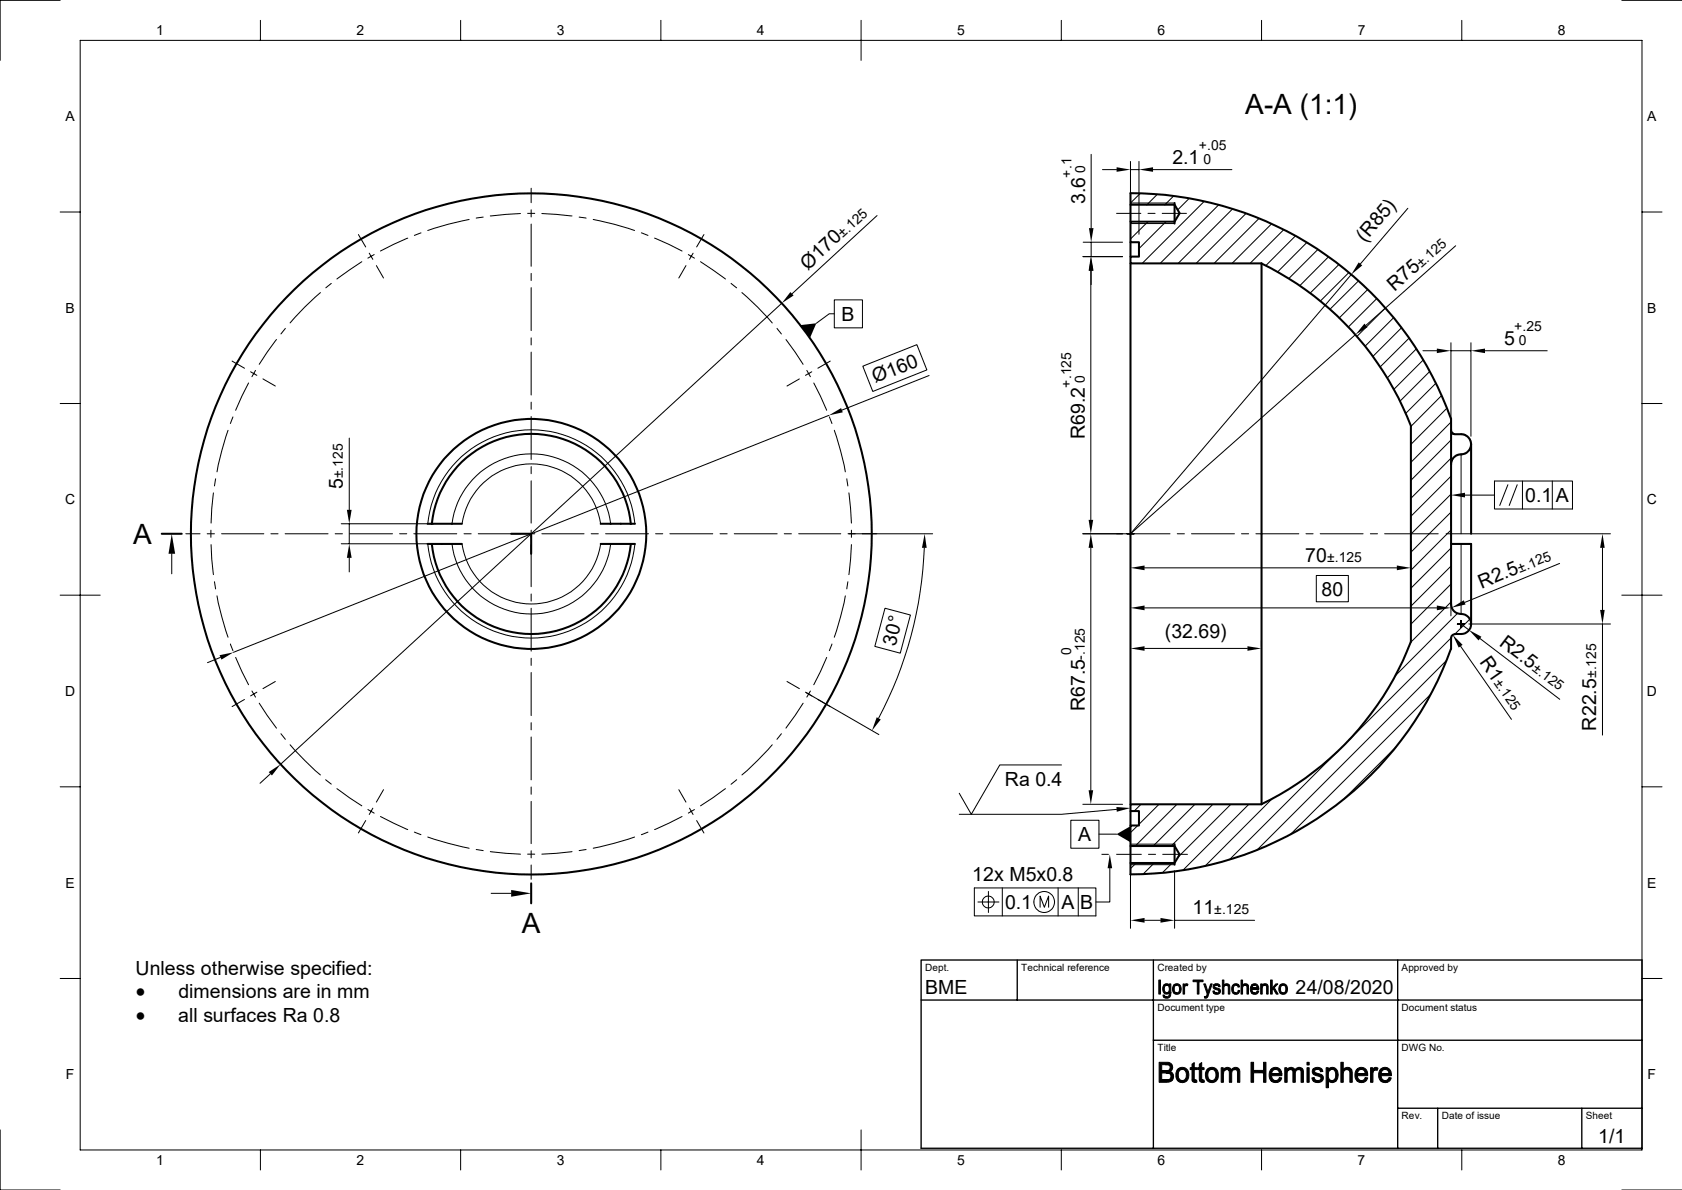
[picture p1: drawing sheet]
<svg xmlns="http://www.w3.org/2000/svg" width="420mm" height="297mm" viewBox="0 0 420 297" stroke-linecap="round" stroke-linejoin="round" font-family="sans-serif">
<g fill="none" stroke="#000" stroke-width=".51">
<path d="M282.3 51.1v4.2M293.3 50.7v5.1M282.3 65.7v135M282.3 60.5v3.6M315 65.7a75.1 75.1 0 0 1 37.3 40.6v53.9M362.3 107.4l.1 .4 .5 .5 2.2 .1 1 .3 .8 .8 .4 1.2-.1 .8-.4 .9-1 .8-1.7 .3-.8 .4-.7 .8-.3 1.2M367.3 110.9v22.3M40.4 133.2h5M106.8 130.7h8.5M106.8 135.8h1M107.8 135.8h7.5M107.8 135.8a25 25 0 0 0 24.9 22.4 25 25 0 0 0 24.8-22.4"/>
<path d="M107.8 130.8a25 25 0 0 1 24.9-22.5 25 25 0 0 1 24.8 22.5M127.6 133.2h5v5M150 135.8h7.5M150 130.7h8.5M157.5 135.8h1M362.3 135.8h5v19.9M363.3 158.2a3.7 3.7 0 0 0 3.3-.7 2.55 2.55 0 0 0 .5-2.9 2.55 2.55 0 0 0-2.7-1.4 2.42 2.42 0 0 1-2.1-2.5v-46.2a85.1 85.1 0 0 0-80-56.3v2.9h11l1.3 2.1-1.3 2.1h-11v5.2h2.1v3.6h-2.1v1.6h32.7v135h-32.7v1.7h2.1v3.6h-2.1v5.2h11l1.3 2.1-1.3 2.1h-11v2.9M363.3 158.3l-.5 .1-.4 .6-.1 3a85.1 85.1 0 0 1-80 56.2M352.3 160.1a74.8 74.8 0 0 1-37.3 40.6M282.3 211.2v4.2M282.3 202.4v3.6M293.3 210.7v5.1"/>
<path d="M132.6 220.5v5"/>
<circle cx="132.7" cy="133.3" r="85"/>
<circle cx="132.7" cy="133.3" r="28.7"/>
</g>
<g fill="none" stroke="#000" stroke-width=".25">
<path d="M15 .1h-15v15M20 10.1h390v276.9h-390zM65 5.1v5M115 5.1v5M165 5.1v5M215 5.1v10M265 5.1v5M315 5.1v5M365 5.1v5M405 .1h14.9M272.5 38.5v18.4M15 52.9h5"/>
<path d="M89.5 58.5l1.8 3.1M101.8 59.4l-6.8 3.3M105.1 58.1l-1.6 .7M117.1 54.8a73.4 73.4 0 0 0-10.3 2.7M120.6 54.2l-1.7 .2M130 53.3l-7.6 .6M131.7 53.3h1.8M132.6 47v3.6M132.6 52.4v1.7M132.6 55.9v10.6M135.3 53.3l7.5 .6M144.6 54.2l1.7 .2"/>
<path d="M148.1 54.8a73.4 73.4 0 0 1 10.4 2.7M160.1 58.1l1.7 .7M163.4 59.4l6.9 3.3M175.8 58.5l-1.9 3.1M219 53.8l-21.2 19.5M275.3 42.3h3.5M278.8 53.3h6.1M282.3 55.8h11M282.3 40.3v18.2M282.3 42.3h2.1M284.4 40.3v18.2M284.7 48.3l-2.4 2.4h11"/>
<path d="M286.6 55.4l-4.3 4.2M286.6 53.3h1.8M287.9 42.3h19.7M289 48.5l-2.7 2.6M290.2 53.3h6M291.1 55.4l-6.7 6.7M293 48.9l-2.2 2.2M296.9 49.5l-2.9 2.9M300.7 50.2l-15.5 15.5M304.3 51.1l-14.6 14.6M307.8 52.2l-13.6 13.5M311.1 53.3l-12.4 12.4"/>
<path d="M314.4 54.5l-11.3 11.2M317.5 55.9l-9.9 9.8M320.5 57.3l-8.4 8.4M323.5 58.9l-7.4 7.4M351.5 52l-11.8 13.9M410 52.9h5M80 73a68.6 68.6 0 0 0-7.6 7.6M82.7 70.7l-1.3 1.1M90.3 65.3l-6.2 4.3M92.2 63.2l.9 1.5M93.4 63.5l-1.5 .9M94 66.3l1.8 3.1"/>
<path d="M132.6 68.2v1.8M132.6 71.8v10.7M171.3 66.3l-1.8 3.1M171.9 63.5l1.5 .9M173.1 63.2l-.9 1.5M174.9 65.3l6.2 4.3M182.5 70.7l1.4 1.1M185.3 73a68.6 68.6 0 0 1 7.5 7.6M195.2 75.7l-125.1 115.1M208.3 74.8h7v7h-7zM208.3 78.3h-1.2l-3.3 2.4M270.5 60.5h9.8"/>
<path d="M272.4 67.6v62.2M272.5 60.5v3.6M272.5 67.6v3.4M280.3 64.1h-9.9M282.4 64.1l-.1 .1M326.3 60.5l-7.3 7.4M329.1 62.3l-7.3 7.2M331.7 64.1l-7.1 7.2M334.3 66l-7.1 7.2M336.8 68l-7.1 7.1M337.4 68.5l-55.1 64.7 56.2-49.7M339.2 70.1l-7.1 7.1"/>
<path d="M341.5 72.3l-7.1 7M343.7 74.5l-7 7.1M345.9 76.9l-7.1 7M348 79.3l-7.1 7.1M363.5 61.3l-22.4 19.9M58 90.1l3 1.8M62.1 95.6l-3.3 6.8M62.6 92.8l1.5 .9M63.8 92.5l-.9 1.5M65.7 94.6l3 1.8M69 84.8l-4.3 6.1M71.2 82l-1.1 1.4"/>
<path d="M132.6 84.3v1.8M132.6 87.9v10.7M194 82l1.1 1.4M196.3 84.8l4.2 6.1M199.6 94.6l-3.1 1.8M201.5 92.5l.9 1.5M202.7 92.8l-1.6 .9M203.2 95.6l3.2 6.8M207.3 90.1l-3.1 1.8M215.4 91.4l13.5-5.4 2.5 6.3-13.5 5.4zM232 93.7l-21.8 8.7M350 81.8l-7.2 7.1"/>
<path d="M351.8 84.4l-7.2 7.2M353.7 87.1l-7.3 7.2M355.3 87.5h3.5M355.4 89.8l-7.3 7.4M357 92.7l-7.4 7.4M358.5 95.7l-7.5 7.5M360 98.7l-7.7 7.7M362.3 85.6v19.8l-10 10M362.3 87.5h5M367.3 85.6v23.3M370.8 87.5h15.5M15 100.7h5"/>
<path d="M53.8 119.5l-.2 1.8M56.9 107.4a71.9 71.9 0 0 0-2.7 10.4M58.2 104.1l-.7 1.6M87.2 109.3v18M132.6 100.4v1.8M132.6 104v10.7M132.6 116.5v1.7M207 103.7l-148.7 59.1M207.1 104.1l.6 1.6M208.3 107.4a71.9 71.9 0 0 1 2.8 10.4M211.5 119.5l.2 1.8M361.3 101.9l-9 9"/>
<path d="M362.3 109.9l-10 10M362.3 114.4l-10 10M362.3 118.9l-10 10M364.8 113.4v19.8M410 100.7h5M42.9 138.2v5M46.4 133.2h3.6M51.7 133.2h1.9M52.7 132.3v1.8M52.7 135.9l.6 7.5M53.3 123l-.6 7.6M55.3 133.2h10.6"/>
<path d="M67.6 133.2h1.8M71.2 133.2h10.7M83.7 133.2h1.8M85.2 130.7h23.1M85.2 135.7h23.1M87.2 130.7v5M87.2 139.2v3.5M87.3 133.2h10.7M99.8 133.2h1.8M103.3 133.2h10.7M106.8 135.8a26 26 0 0 0 25.9 23.5 26 26 0 0 0 25.8-23.5M106.8 130.8a26 26 0 0 1 25.9-23.5 26 26 0 0 1 25.8 23.5"/>
<path d="M112.9 135.8a20 20 0 0 0 19.8 17.4 20 20 0 0 0 19.8-17.4M112.9 130.8a20 20 0 0 1 19.8-17.5 20 20 0 0 1 19.8 17.5M115.4 135.8a17.5 17.5 0 0 0 17.3 14.9 17.5 17.5 0 0 0 17.3-14.9M115.4 130.8a17.5 17.5 0 0 1 17.3-15 17.5 17.5 0 0 1 17.3 15M115.9 133.2h1.7M119.4 133.2h10.6M131.7 133.2h1.8M132.6 120v10.6M132.6 135.9v10.5M132.6 132.3v1.8M135.3 133.2h10.5M147.6 133.2h1.8"/>
<path d="M151.2 133.2h10.7M163.7 133.2h1.8M167.3 133.2h10.7M179.8 133.2h1.8M183.3 133.2h10.8M195.8 133.2h1.8M199.4 133.2h10.5M212 123l.6 7.6M212.6 132.3v1.8M212.6 135.9l-.6 7.5M230.8 136.7a98.7 98.7 0 0 1-11.4 42.6M232.9 133.2h-21.1"/>
<path d="M270.4 133.2h21.7M272.4 136.7v60.5M282.3 135.5v8.2M282.3 132.3v1.8M294 133.2h1.7M297.5 133.2h10.7M310 133.2h1.8M313.6 133.2h10.7M326.1 133.2h1.8M329.6 133.2h10.8M342.2 133.2h1.8M345.7 133.2h13.4"/>
<path d="M352.3 135.3v8.4M361.1 133.2h41M362.3 123.4l-10 10M362.3 132.3l-10 10M362.3 121.6v9.6M362.3 127.8l-10 10M362.3 136.8l-10 10M364.8 135.8v17.4M365.8 123.6h7.4M373.2 120.1h19.4v6.9h-19.4zM376.5 121l-2 5.2M378.8 121l-1.9 5.2"/>
<path d="M380.2 120.1v6.9M387.6 120.1v6.9M400.1 136.7v15.5M15 148.5h10M53.6 145.2l.2 1.8M54.2 148.7a73.4 73.4 0 0 0 2.7 10.3M132.6 148.3v1.7M132.6 151.8v10.7M211.1 148.7a73.4 73.4 0 0 1-2.8 10.3M211.7 145.2l-.2 1.8M221 151.8l6.3 1.7-2.5 9.5-6.4-1.7zM282.3 149.6v4.1"/>
<path d="M282.3 159.9v1.4M285.8 141.7h63M285.8 151.7h73M315 159.9v1.4M328.7 143.6h8v6.6h-8zM362.3 149.6v4.1M362.3 141.3l-10 10M362.3 145.8l-10 10M362.3 150.3l-10.1 10.1M362.3 159.3l-25.6 25.5M363.9 155.7h1.8M363.9 153.1l-15.5 15.6"/>
<path d="M364.8 155.7l2 1.5M364.8 154.9v1.7M366.8 155.7h35.3M367 154.6l-3.7 3.6M369.6 159.4l19.9 15.1M389.4 140.6l-23.7 9.8M400.1 155.7v27.8M405 148.5h10M55 164.1l-3.2 1.3M57.5 160.7l.7 1.7M58.8 164.1l3.3 6.8M61 174.6l-3 1.8"/>
<path d="M62.9 172.5l.9 1.5M64.1 172.8l-1.5 .9M64.7 175.5l4.3 6.2M68.7 170.1l-3 1.8M132.6 164.3v1.8M132.6 167.9v10.7M196.5 170.1l3.1 1.8M200.5 175.5l-4.2 6.2M201.1 172.8l1.6 .9M201.3 172.9l18.2 10.4M202.4 172.5l-.9 1.5M204.2 174.6l3.1 1.8"/>
<path d="M206.4 164.1l-3.2 6.8M207.7 160.7l-.6 1.7M285.8 161.8h25.7M357.3 173.2l-35 35M361.2 164.8l-47.3 47.3M364.7 161.3l12.7 18.2M15 196.4h5M67.5 193.1l-2.6 2.4M70.1 183.1l1.1 1.4M72.4 185.9a73.5 73.5 0 0 0 7.6 7.5M81.3 194.6l1.4 1.1M84.1 196.9l6.2 4.2"/>
<path d="M95.8 197.1l-1.8 3.1M132.6 180.4v1.8M132.6 183.9v10.7M132.6 196.4v1.8M169.5 197.1l1.8 3.1M181.1 196.9l-6.2 4.2M183.9 194.6l-1.4 1.1M192.8 185.9a73.5 73.5 0 0 1-7.5 7.5M195.1 183.1l-1.1 1.4M265 190.9h-15.4l-7.1 12.3-3-5.2M317.7 199.3l-16.8 16.9M333.9 187.7l-26.9 26.8"/>
<path d="M348.6 186.4l-13.1 13.1M410 196.4h5M91.3 204.8l-1.8 3.1M91.9 202.1l1.5 .8M93.1 201.7l-.9 1.6M95 203.8l6.8 3.3M103.5 207.7l1.6 .6M106.8 208.9l5.1 1.6 5.2 1.2M118.9 212l1.7 .3M122.4 212.6l7.6 .6M131.7 213.2h1.8M132.6 200v10.6"/>
<path d="M132.6 212.3v1.8M132.6 215.9v3.6M142.8 212.6l-7.5 .6M146.3 212l-1.7 .3M158.5 208.9l-5.2 1.6-5.2 1.2M161.8 207.7l-1.7 .6M170.3 203.8l-6.9 3.3M172.2 201.7l.9 1.6M173.4 202.1l-1.5 .8M173.9 204.8l1.9 3.1M267.4 204.7h7v7h-7zM270.4 200.7h9.9"/>
<path d="M274.4 208.2h4.4M275.1 213.2h1.7M277.1 216.7v8.4h-3.5M278.8 202l-13.8 1.2h-25.5M278.8 213.2h6.2M282.3 215.8h11M282.3 210.7h11M282.3 217.3v14.4M283.8 215.3l-1.5 1.5M284.1 206l-1.8 1.8M284.9 200.7l-1.7 1.7M286.8 213.2h1.7"/>
<path d="M288.2 215.3l-2.8 2.9M289.4 200.7l-5 5M290.3 213.2h6.2M292.7 215.3l-2.5 2.5M293.3 217.3v14.4M293.9 200.7l-10.4 10.4M298.4 200.7l-10.4 10.4M302.9 200.7l-10.4 10.4M307.3 200.7l-13.2 13.3M311.8 200.7l-16.4 16.5M122.6 223h5M243.3 221.6h30.3v7h-30.3z"/>
<path d="M244.2 225.1h5.2M246.8 222.5v5.3M250.3 221.6v7M259.7 226.4v-2.8l1.1 2.8 1-2.8v2.8M264.2 221.6v7M269.2 221.6v7M285.8 229.7h4M293.3 229.7h20M15 244.2h5M410 244.2h5M0 282v15h15M65 287v5"/>
<path d="M115 287v5M165 287v5M215 282v10M265 287v5M315 287v5M365 287v5M405 297h14.9"/>
<circle cx="246.8" cy="225.1" r="1.48"/>
<circle cx="260.7" cy="225.1" r="2.62"/>
</g>
<path d="M230 239.6h180v47h-180zM254 239.6v10M288 239.6v47M349 239.6v47M230 249.6h180M288 259.6h122M349 276.6h61M359 276.6v10M395 276.6v10" fill="none" stroke="#000" stroke-width=".34"/>
<g fill="#000" stroke="#000" stroke-width=".25">
<path d="M289.3 244.6h.5v3.5h-.5z" fill-rule="evenodd"/>
<path d="M290.4 248.3l.4 .1 .1 .3 .4 .1h-.8z" fill-rule="evenodd"/>
<path d="M290.6 245.8l.7 .1a1.03 1.03 0 0 0-.6 .9 1.03 1.03 0 0 0 .6 1h1.1h-.5a.95 .95 0 0 1-1.2 .2 .95 .95 0 0 1-.4-1.2z" fill-rule="evenodd"/>
<path d="M290.6 245.8a.88 .88 0 0 1 1.4 .1z" fill-rule="evenodd"/>
<path d="M290.5 248.8h.8a.72 .72 0 0 0 .6-1h.5a1.08 1.08 0 0 1-.5 1.2 1.08 1.08 0 0 1-1.4-.2z" fill-rule="evenodd"/>
<path d="M291.5 245.9h.5v-.3h.4v2.2h-1.1a1.06 1.06 0 0 0 .2-1.9z" fill-rule="evenodd"/>
<path d="M293.1 245.9h.8a1.04 1.04 0 0 0-.7 .9 1.04 1.04 0 0 0 .7 1h-.8l-.2-.3-.1-.9z" fill-rule="evenodd"/>
<path d="M293.1 245.8a1.18 1.18 0 0 1 1.5 0 1.18 1.18 0 0 1 .3 1.5 1.06 1.06 0 0 1-.8 .8 1.06 1.06 0 0 1-1-.3h.8a1.06 1.06 0 0 0 .6-1 1.06 1.06 0 0 0-.6-.9z" fill-rule="evenodd"/>
<path d="M295.4 245.6h.3v.4h.5l-.4 .5v1.6h-.4z" fill-rule="evenodd"/>
<path d="M295.8 245.8l.3-.3 .5 .2-.1 .3h-.8z" fill-rule="evenodd"/>
<path d="M297.9 244.6h2.5v.4h-1v3.1h-.4v-3.1h-1.1z" fill-rule="evenodd"/>
<path d="M300.7 248.7l.9 .1-.2 .2-.5 .1z" fill-rule="evenodd"/>
<path d="M300.6 245.6h.4l.6 2-.1 .5z" fill-rule="evenodd"/>
<path d="M302.3 245.6h.4l-1 3-.1 .2-.7-.1 .4-.2z" fill-rule="evenodd"/>
<path d="M303 245.9h.8a.39 .39 0 0 0-.5 .4 .39 .39 0 0 0 .5 .3 .83 .83 0 0 1 .9 1 .83 .83 0 0 1-1.3 .5l-.4-.2 .8-.1a.42 .42 0 0 0 .5-.4 .42 .42 0 0 0-.6-.4 .75 .75 0 0 1-.7-.3 .75 .75 0 0 1 0-.8z" fill-rule="evenodd"/>
<path d="M302.9 247.4l.3-.1 .2 .4 .4 .1-.8 .1z" fill-rule="evenodd"/>
<path d="M303.1 245.7h.1a.93 .93 0 0 1 1.5 .6h-.4l-.4-.4h-.9z" fill-rule="evenodd"/>
<path d="M305.2 244.6h.4v1.3h1.4h-1l-.4 .4v1.8h-.4z" fill-rule="evenodd"/>
<path d="M305.6 245.8a.83 .83 0 0 1 1.4 .1z" fill-rule="evenodd"/>
<path d="M306.2 245.9l.8 .1 .1 2.1h-.4v-1.7l-.1-.4z" fill-rule="evenodd"/>
<path d="M307.9 245.7a1.04 1.04 0 0 1 1.4 .2h-.7a1.04 1.04 0 0 0-.7 .9 1.04 1.04 0 0 0 .7 1h-.8l-.2-.4v-.9z" fill-rule="evenodd"/>
<path d="M307.8 247.8h1.1l.3-.6h.3a.95 .95 0 0 1-.6 .9 .95 .95 0 0 1-1.1-.3z" fill-rule="evenodd"/>
<path d="M308.6 245.9h.7l.2 .4-.4 .1-.1-.4z" fill-rule="evenodd"/>
<path d="M309.9 244.6h.4v1.3h1.4l-1.2 .1-.2 .5v1.6h-.4z" fill-rule="evenodd"/>
<path d="M310.3 245.8a.83 .83 0 0 1 1.4 .1z" fill-rule="evenodd"/>
<path d="M310.9 245.9l.8 .1v2.1h-.3v-1.8z" fill-rule="evenodd"/>
<path d="M312.5 245.9h.8l-.6 .3-.1 .4h1.7v.4h-1.7l.2 .5 .5 .3h-.8l-.3-.7 .1-.7z" fill-rule="evenodd"/>
<path d="M312.5 245.9a1.04 1.04 0 0 1 1.2-.3 1.04 1.04 0 0 1 .6 1h-1.7h1.3v-.2l-.5-.5z" fill-rule="evenodd"/>
<path d="M312.5 247.8h1.1l.3-.5 .4 .1a1.03 1.03 0 0 1-.7 .8 1.03 1.03 0 0 1-1.1-.4z" fill-rule="evenodd"/>
<path d="M314.8 245.6h.4v.4h.4l-.4 .3v1.8h-.4z" fill-rule="evenodd"/>
<path d="M315.2 245.9h.6z" fill-rule="evenodd"/>
<path d="M315.3 245.8a.81 .81 0 0 1 1-.2 .81 .81 0 0 1 .4 .9v1.6h-.4v-1.8l-.3-.4z" fill-rule="evenodd"/>
<path d="M317.2 244.6h.5v2l.2 .2-.2 .3v1h-.5z" fill-rule="evenodd"/>
<path d="M318.6 245.6h.5l-.9 .9 1 1.6h-.5l-1-1.5z" fill-rule="evenodd"/>
<path d="M319.6 245.9h.8a1.04 1.04 0 0 0-.7 .9 1.04 1.04 0 0 0 .7 1h-.8l-.2-.3-.1-.9z" fill-rule="evenodd"/>
<path d="M319.7 245.8a1.18 1.18 0 0 1 1.5 0 1.18 1.18 0 0 1 .2 1.5 1.06 1.06 0 0 1-.7 .8 1.06 1.06 0 0 1-1.1-.3h.8a1.06 1.06 0 0 0 .7-1 1.06 1.06 0 0 0-.7-.9z" fill-rule="evenodd"/>
<path d="M289.4 265.1h2.3l.9 .6h-2.5v1.5l2.3 .1-.3 .2 .6 .3h-2.6v1.7l2.6 .1-.3 .3-1 .2h-2z" fill-rule="evenodd"/>
<path d="M291 265.7h1.6l.2 .7-.4 .9-2.3-.1h1a.81 .81 0 0 0 1.1-.8 .81 .81 0 0 0-1.2-.7z" fill-rule="evenodd"/>
<path d="M291.2 267.8h1.5l.3 .7-.3 1.1-2.6-.1h1.2a.91 .91 0 0 0 1.1-.9 .91 .91 0 0 0-1.2-.8z" fill-rule="evenodd"/>
<path d="M294 267l1.2-.1a1.5 1.5 0 0 0-.7 2.4l.7 .4h-1.2a2.6 2.6 0 0 1 0-2.7z" fill-rule="evenodd"/>
<path d="M294 266.9a1.72 1.72 0 0 1 2.2-.1 1.72 1.72 0 0 1 .6 2.1 1.61 1.61 0 0 1-1.1 1.2 1.61 1.61 0 0 1-1.7-.4h1.2a1.56 1.56 0 0 0 .5-2.6z" fill-rule="evenodd"/>
<path d="M297.6 265.6l.6-.4v1.3h.6v.5h-.6v2.3l.3 .3h-.9v-2.6h-.4v-.5h.4z" fill-rule="evenodd"/>
<path d="M297.6 269.6h1.2l.1 .5h-.9z" fill-rule="evenodd"/>
<path d="M299.5 265.6l.6-.4v1.3h.6v.5h-.6v2.4l.3 .2-.9-.1v-2.5h-.5v-.5h.5z" fill-rule="evenodd"/>
<path d="M299.5 269.6h1.2v.5h-.8z" fill-rule="evenodd"/>
<path d="M301.4 266.9h1.2a1.47 1.47 0 0 0-1 1.4 1.47 1.47 0 0 0 1 1.4h-1.1a2.41 2.41 0 0 1-.1-2.8z" fill-rule="evenodd"/>
<path d="M301.4 266.9a1.71 1.71 0 0 1 2.2-.2 1.71 1.71 0 0 1 .6 2.2 1.58 1.58 0 0 1-1.1 1.2 1.58 1.58 0 0 1-1.6-.4h1.1a1.47 1.47 0 0 0 1-1.4 1.47 1.47 0 0 0-1-1.4z" fill-rule="evenodd"/>
<path d="M304.9 266.5h.5v.5h.6l-.5 .7v2.4h-.6z" fill-rule="evenodd"/>
<path d="M305.5 266.9l.9 .1h-1z" fill-rule="evenodd"/>
<path d="M305.5 266.9a1.13 1.13 0 0 1 2 .1z" fill-rule="evenodd"/>
<path d="M306.7 267.1l1.7-.1-.5 .1-.3 .4v2.6h-.6v-2.5z" fill-rule="evenodd"/>
<path d="M307.6 266.9a1.1 1.1 0 0 1 1.3-.4 1.1 1.1 0 0 1 .7 1.1v2.5h-.6v-2.3a.65 .65 0 0 0-.6-.8z" fill-rule="evenodd"/>
<path d="M312.4 265.1h.6v2.1l2.5 .6h-2.5v2.3h-.6z" fill-rule="evenodd"/>
<path d="M313 267.2h2.5v-2.1h.6v5h-.6v-2.3z" fill-rule="evenodd"/>
<path d="M317.3 266.9h1.2l-.7 .4-.3 .7h2.6v.5h-2.6l.2 .7 .4 .4 .5 .1h-1.3a2.51 2.51 0 0 1 0-2.8z" fill-rule="evenodd"/>
<path d="M317.3 266.9a1.58 1.58 0 0 1 1.8-.4 1.58 1.58 0 0 1 1 1.5h-2.6h1.9v-.2l-.1-.5-.5-.3z" fill-rule="evenodd"/>
<path d="M317.3 269.7h1.5l.4-.2 .2-.6 .6 .1a1.57 1.57 0 0 1-2.7 .7z" fill-rule="evenodd"/>
<path d="M320.8 266.5h.5v.5h.6l-.5 .7v2.4h-.6z" fill-rule="evenodd"/>
<path d="M321.4 266.9l.8 .1h-.9z" fill-rule="evenodd"/>
<path d="M321.4 266.9a1.14 1.14 0 0 1 1.9 .1z" fill-rule="evenodd"/>
<path d="M322.6 267.1l1.7-.1-.5 .1-.4 .7v2.3h-.6v-2.6z" fill-rule="evenodd"/>
<path d="M323.4 266.9a1.1 1.1 0 0 1 1.3-.4 1.1 1.1 0 0 1 .8 1.1v2.5h-.6v-2.4a.55 .55 0 0 0-.6-.7z" fill-rule="evenodd"/>
<path d="M326.3 266.5h.6v3.6h-.6z" fill-rule="evenodd"/>
<path d="M326.3 265.1h.6v.7h-.6z" fill-rule="evenodd"/>
<path d="M327.8 266.9h1.2a.5 .5 0 0 0-.7 .4 .5 .5 0 0 0 .5 .5 1.4 1.4 0 0 1 1.6 1.5 1.57 1.57 0 0 1-2.5 .4h1.2a.6 .6 0 0 0 .7-.6 .6 .6 0 0 0-.7-.5 1.16 1.16 0 0 1-1.2-.5 1.16 1.16 0 0 1-.1-1.2z" fill-rule="evenodd"/>
<path d="M327.6 269l.6-.1a.8 .8 0 0 0 .9 .8h-1.2z" fill-rule="evenodd"/>
<path d="M327.8 266.9a1.47 1.47 0 0 1 2.5 .5l-.6 .1a.67 .67 0 0 0-.7-.6z" fill-rule="evenodd"/>
<path d="M331.1 266.5h.6v.5h.6a1.65 1.65 0 0 0 .1 2.7h1.2h-1.9v1.8h-.6z" fill-rule="evenodd"/>
<path d="M331.8 266.8l.8 .1-.9 .1z" fill-rule="evenodd"/>
<path d="M332 266.6a1.61 1.61 0 0 1 1.8 .3 1.61 1.61 0 0 1 .3 1.8l-.5 1h-1a1.59 1.59 0 0 0 .6-2.6l-.4-.2-1-.1z" fill-rule="evenodd"/>
<path d="M331.7 269.7h1.9a1.21 1.21 0 0 1-1.9 0z" fill-rule="evenodd"/>
<path d="M334.8 265.1h.6v1.8l2.1 .1h-1.3l-.6 .3-.2 .5v2.3h-.6z" fill-rule="evenodd"/>
<path d="M335.4 266.9a1.28 1.28 0 0 1 2.1 .1z" fill-rule="evenodd"/>
<path d="M336.3 267h1.2l.2 3.1h-.6v-2.4l-.2-.5z" fill-rule="evenodd"/>
<path d="M338.7 267l1.2-.1-.7 .4-.2 .7h2.5v.5h-2.6l.3 .8 .8 .4h-1.2a2.39 2.39 0 0 1-.1-2.7z" fill-rule="evenodd"/>
<path d="M338.8 266.9a1.56 1.56 0 0 1 1.7-.4 1.56 1.56 0 0 1 1 1.5h-2.5h1.9l-.2-.7-.4-.3z" fill-rule="evenodd"/>
<path d="M338.8 269.7h1.4l.4-.2 .3-.6 .6 .1a1.58 1.58 0 0 1-2.7 .7z" fill-rule="evenodd"/>
<path d="M342.2 266.5h.5v.5h.8a.98 .98 0 0 0-.7 1.2v1.9h-.6z" fill-rule="evenodd"/>
<path d="M343.1 266.5l.5-.1 .5 .2-.2 .6-1.2-.2z" fill-rule="evenodd"/>
<path d="M344.7 266.9h1.2l-.8 .4-.2 .7h2.5v.1v.4h-2.6l.3 .7 .4 .4 .4 .1h-1.2a2.51 2.51 0 0 1 0-2.8z" fill-rule="evenodd"/>
<path d="M344.7 266.9a1.55 1.55 0 0 1 1.7-.4 1.55 1.55 0 0 1 1 1.5h-2.5h1.9v-.2l-.2-.5-.4-.3z" fill-rule="evenodd"/>
<path d="M344.7 269.7h1.5l.3-.2 .3-.6 .6 .1a1.61 1.61 0 0 1-2.7 .7z" fill-rule="evenodd"/>
</g>
<g fill="#000">
<path d="M271.9 56.9h1.1l-.5 3.6zM278.8 41.7l3.5 .6-3.5 .6zM284.4 42.3l3.5-.6v1.2zM197.4 72.9l.8 .8-3 2zM272.4 64.1l.6 3.5h-1.2zM272.5 64.1l.5 3.5h-1.1zM339.3 65.5l.8 .8-2.7 2.2zM199.8 81.2l4-.5-1.6 3.7zM340.7 80.8l.8 .9-3 1.8zM358.8 87l3.5 .5-3.5 .6zM367.3 87.5l3.5-.5v1.1zM207 103.7l3-1.8 .4 1z"/>
<path d="M42.9 133.2l.8 5h-1.6zM87.2 135.7l.6 3.5h-1.2zM86.6 127.3h1.2l-.6 3.4zM230.9 133.2l.5 3.5h-1.2zM272.4 133.2l.6 3.5h-1.2zM271.8 129.8h1.2l-.6 3.4zM362.3 123.6l3.5-.6v1.2zM400.1 133.2l.6 3.5h-1.2zM282.3 141.7l3.5-.6v1.2zM282.3 151.7l3.5-.6v1.2zM348.8 141.1l3.5 .6-3.5 .6zM358.8 151.1l3.5 .6-3.5 .6z"/>
<path d="M362.5 151.7l3-1.9 .4 1.1zM366.8 157.2l3.1 1.7-.7 1zM399.5 152.2h1.2l-.6 3.5zM54.8 163.5l3.5-.7-3 1.8zM218.9 179l1 .6-2.2 2.8zM282.3 161.8l3.5-.5v1.1zM311.5 161.3l3.5 .5-3.5 .6zM362.7 158.4l2.5 2.6-1 .6zM67.1 192.7l3-1.9-2.2 2.7zM271.8 197.2h1.2l-.6 3.5zM277.1 213.2l.6 3.5h-1.1zM278.8 201.4l3.5 .3-3.5 .9z"/>
<path d="M278.8 208.2l3.5-2v4zM127.6 222.1l5 .9-5 .8zM282.3 229.7l3.5-.6v1.2zM289.8 229.1l3.5 .6-3.5 .6z"/>
</g>
<g font-size="7">
<text x="310.9" y="28.5">A-A (1:1)</text>
<text x="33.2" y="135.7">A</text>
<text x="130.3" y="233">A</text>
</g>
<g font-size="5.2">
<text x="33.9" y="249.2">·</text>
<text x="33.9" y="255.1">·</text>
</g>
<g font-size="4.9">
<text x="292.7" y="40.8">2.1</text>
<text x="270.9" y="50.9" transform="rotate(-90 270.9 50.9)">3.6</text>
<text x="340.8" y="60.7" transform="rotate(-50 340.8 60.7)">(R85)</text>
<text x="201.7" y="67.5" transform="rotate(-43 201.7 67.5)">Ø170</text>
<text x="348.2" y="72.8" transform="rotate(-42 348.2 72.8)">R75</text>
<text x="210.1" y="80.1">B</text>
<text x="375.6" y="86">5</text>
<text x="218.5" y="95.7" transform="rotate(-22 218.5 95.7)">Ø160</text>
<text x="270.8" y="109.6" transform="rotate(-90 270.8 109.6)">R69.2</text>
<text x="85.6" y="122.1" transform="rotate(-90 85.6 122.1)">5</text>
<text x="380.8" y="125.3">0.1</text>
<text x="388.5" y="125.3">A</text>
<text x="325.9" y="140.2">70</text>
<text x="330" y="148.7">80</text>
<text x="369.9" y="146.9" transform="rotate(-22 369.9 146.9)">R2.5</text>
<text x="223.6" y="161.4" transform="rotate(-75 223.6 161.4)">30°</text>
<text x="290.8" y="159.3">(32.69)</text>
<text x="374.2" y="160.9" transform="rotate(37 374.2 160.9)">R2.5</text>
<text x="369.4" y="165.3" transform="rotate(55 369.4 165.3)">R1</text>
<text x="270.8" y="177.5" transform="rotate(-90 270.8 177.5)">R67.5</text>
<text x="398.6" y="182.3" transform="rotate(-90 398.6 182.3)">R22.5</text>
<text x="250.9" y="196.2">Ra 0.4</text>
<text x="269.2" y="210">A</text>
<text x="242.8" y="219.8">12x M5x0.8</text>
<text x="251" y="226.9">0.1</text>
<text x="265.1" y="226.9">A</text>
<text x="269.7" y="226.9">B</text>
<text x="297.8" y="228.1">11</text>
<text x="33.8" y="243.4">Unless otherwise specified:</text>
<text x="44.5" y="249.2">dimensions are in mm</text>
<text x="231" y="248.1">BME</text>
<text x="323.5" y="248.1">24/08/2020</text>
<text x="44.5" y="255.1">all surfaces Ra 0.8</text>
<text x="399.1" y="285.2">1/1</text>
</g>
<g font-size="3.5">
<text x="39" y="8.8">1</text>
<text x="89" y="8.8">2</text>
<text x="139" y="8.8">3</text>
<text x="189" y="8.8">4</text>
<text x="239" y="8.8">5</text>
<text x="289" y="8.8">6</text>
<text x="339" y="8.8">7</text>
<text x="389" y="8.8">8</text>
<text x="16.3" y="30.2">A</text>
<text x="411.3" y="30.2">A</text>
<text x="299.3" y="37.4">+.05</text>
<text x="300.5" y="40.8">0</text>
<text x="267.5" y="44.3" transform="rotate(-90 267.5 44.3)">+.1</text>
<text x="270.9" y="43.2" transform="rotate(-90 270.9 43.2)">0</text>
<text x="210.5" y="59.4" transform="rotate(-43 210.5 59.4)">±.125</text>
<text x="354.9" y="66.8" transform="rotate(-42 354.9 66.8)">±.125</text>
<text x="16.3" y="78.1">B</text>
<text x="378.1" y="82.6">+.25</text>
<text x="411.3" y="78.1">B</text>
<text x="379.3" y="86">0</text>
<text x="270.8" y="95.6" transform="rotate(-90 270.8 95.6)">0</text>
<text x="267.5" y="96.8" transform="rotate(-90 267.5 96.8)">+.125</text>
<text x="85.6" y="119.4" transform="rotate(-90 85.6 119.4)">±.125</text>
<text x="16.3" y="125.9">C</text>
<text x="411.2" y="125.9">C</text>
<text x="331.4" y="140.2">±.125</text>
<text x="379.5" y="143" transform="rotate(-22 379.5 143)">±.125</text>
<text x="267.5" y="163.5" transform="rotate(-90 267.5 163.5)">0</text>
<text x="270.8" y="164.6" transform="rotate(-90 270.8 164.6)">-.125</text>
<text x="382.4" y="167.2" transform="rotate(37 382.4 167.2)">±.125</text>
<text x="16.3" y="173.7">D</text>
<text x="372.9" y="170.4" transform="rotate(55 372.9 170.4)">±.125</text>
<text x="398.6" y="169.3" transform="rotate(-90 398.6 169.3)">±.125</text>
<text x="411.2" y="173.7">D</text>
<text x="16.3" y="221.5">E</text>
<text x="411.3" y="221.5">E</text>
<text x="303.2" y="228.1">±.125</text>
<text x="16.5" y="269.4">F</text>
<text x="411.4" y="269.4">F</text>
<text x="39" y="290.8">1</text>
<text x="89" y="290.8">2</text>
<text x="139" y="290.7">3</text>
<text x="189" y="290.8">4</text>
<text x="239" y="290.7">5</text>
<text x="289" y="290.8">6</text>
<text x="339" y="290.8">7</text>
<text x="389" y="290.8">8</text>
</g>
<g font-size="2.5">
<text x="231" y="242.4">Dept.</text>
<text x="255" y="242.4">Technical reference</text>
<text x="289" y="242.4">Created by</text>
<text x="350" y="242.4">Approved by</text>
<text x="289" y="252.4">Document type</text>
<text x="350" y="252.4">Document status</text>
<text x="289" y="262.4">Title</text>
<text x="350" y="262.4">DWG No.</text>
<text x="350" y="279.4">Rev.</text>
<text x="360" y="279.4">Date of issue</text>
<text x="396" y="279.4">Sheet</text>
</g>
</svg>
